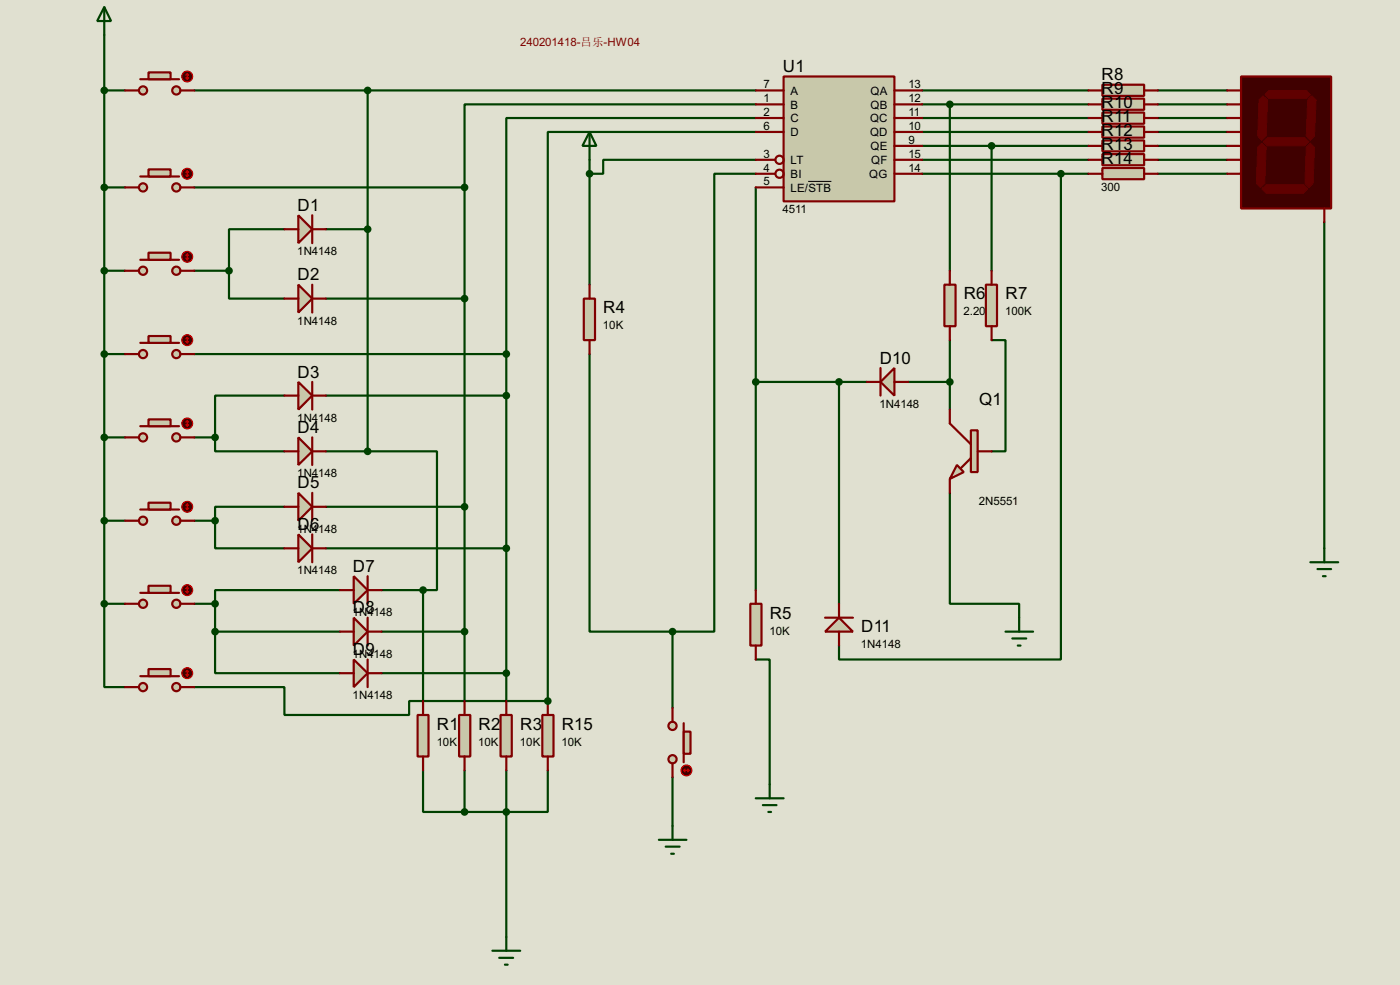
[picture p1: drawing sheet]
<svg xmlns="http://www.w3.org/2000/svg" width="256mm" height="180mm" viewBox="0 0 256 180" stroke-linecap="round" stroke-linejoin="round" font-family="sans-serif">
<path d="M0 0h256.5v180.3h-256.5z" fill="#e0e0d0"/>
<g fill="none" stroke="#004000" stroke-width=".4">
<path d="M19.1 6.4v104.1M19.1 16.6h3.8M35.6 16.6h102.9M19.1 34.3h3.8M19.1 49.6h3.8M35.6 49.6h6.4M42 49.6v5.1h10.1M52.1 42h-10.1v7.6M19.1 64.8h3.8M52.1 72.4h-12.7v7.7M19.1 95.3h3.8M19.1 80.1h3.8"/>
<path d="M35.6 95.3h3.8M35.6 80.1h3.8M39.4 80.1v2.5h12.7M39.4 95.3v5.1h12.7M52.1 92.8h-12.7v2.5M19.1 110.5v15.3h3.8M19.1 110.5h3.8M35.6 110.5h3.8M39.4 115.6v7.6h22.9M39.4 110.5v5.1M39.4 115.6h22.9M62.3 108h-22.9v2.5"/>
<path d="M35.6 125.8h16.5v5.1h22.9v-2.6h25.4"/>
</g>
<circle cx="100.4" cy="128.3" r=".2" fill="#004000"/>
<g fill="none" stroke="#004000" stroke-width=".4">
<path d="M19.1 1.3l1.3 2.6h-2.6zM19.1 1.3v5.1M67.4 16.6v66M138.5 19.1h-53.4v15.2M169 16.6h30.4M169 19.1h30.4M174 19.1v30.5M212.1 16.6h12.7M212.1 19.1h12.7M35.6 34.3h49.5M85.1 34.3v94M108 29.3v22.8"/>
<path d="M138.5 24.2h-38.1v104.1M138.5 21.6h-45.7v43.2M138.5 29.3h-28v2.5h-2.5M138.5 31.8h-7.6v83.8h-7.7M138.5 34.3v73.7M169 21.6h30.4M169 24.2h30.4M169 26.7h30.4M169 29.3h30.4M169 31.8h30.4M181.7 26.7v22.9M194.4 31.8v88.9h-40.7v-2.5"/>
<path d="M212.1 21.6h12.7M212.1 24.2h12.7M212.1 26.7h12.7M212.1 29.3h12.7M212.1 31.8h12.7M59.7 54.7h25.4M59.7 42h7.7M242.6 40.7v62.2M35.6 64.8h57.2M59.7 72.4h33.1M92.8 64.8v63.5M108 64.8v50.8h15.2"/>
<path d="M138.5 69.9h20.3M153.7 69.9v40.6M166.4 69.9h7.6M174 62.3v12.7M181.7 62.3h2.5v20.3h-2.5M59.7 82.6h7.7M59.7 92.8h25.4M67.4 82.6h12.7v25.4h-2.6M174 90.2v20.3h12.7v5.1M59.7 100.4h33.1M69.9 115.6h15.2M69.9 108h7.6"/>
<path d="M77.5 108v20.3M123.2 115.6v14M184.2 115.6h5.1M185.5 116.9h2.5M186.5 118.2h.5M240.1 102.9h5.1M241.4 104.2h2.5M242.4 105.5h.5M69.9 123.2h22.9M138.5 120.7h2.5v25.4M77.5 141v7.6h7.6M85.1 141v7.6"/>
<path d="M92.8 141v33M100.4 141v7.6h-15.3M120.7 153.7h5.1M122 155h2.5M123 156.3h.5M123.2 142.3v11.4M138.5 146.1h5.1M139.8 147.4h2.5M140.8 148.6h.5M90.2 174h5.1M91.5 175.3h2.5M92.5 176.6h.5"/>
</g>
<path d="M227.4 14h16.5v24.2h-16.5z" fill="#400000" stroke="#800000" stroke-width=".4"/>
<g fill="#600000" stroke="#600000" stroke-width=".18">
<path d="M232.5 16.6h6.8l.8 .7-.8 .8h-6.8l-.8-.8z" fill-rule="evenodd"/>
<path d="M239.6 18.3l.7-.7 .8 .7-.3 6.6-.7 .8-.8-.8z" fill-rule="evenodd"/>
<path d="M231.4 26l.8-.8h6.9l.7 .8-.7 .7h-6.9z" fill-rule="evenodd"/>
<path d="M230.7 18.3l.7-.7 .8 .7-.2 6.6-.8 .8-.8-.8z" fill-rule="evenodd"/>
<path d="M239.3 27l.8-.8 .7 .8-.2 6.6-.8 .7-.7-.7z" fill-rule="evenodd"/>
<path d="M231.2 34.6l.8-.8h6.8l.8 .8-.8 .8h-6.8z" fill-rule="evenodd"/>
<path d="M231.2 26.2l.8 .8-.3 6.6-.8 .7-.7-.7 .2-6.6z" fill-rule="evenodd"/>
</g>
<path d="M224.8 16.6h2.6M224.8 19.1h2.6M224.8 21.6h2.6M224.8 24.2h2.6M224.8 26.7h2.6M224.8 29.3h2.6M224.8 31.8h2.6M242.6 38.2v2.5" fill="none" stroke="#800000" stroke-width=".4"/>
<g fill="#c8c8aa" stroke="#800000" stroke-width=".4">
<circle cx="32.3" cy="16.6" r=".75"/>
<circle cx="26.2" cy="16.6" r=".75"/>
</g>
<path d="M25.7 14.5h7.1" fill="none" stroke="#800000" stroke-width=".4"/>
<path d="M27.2 13.3h4.1v1.2h-4.1z" fill="#c8c8aa" stroke="#800000" stroke-width=".4"/>
<path d="M22.9 16.6h2.6M33.1 16.6h2.5" fill="none" stroke="#800000" stroke-width=".4"/>
<circle cx="34.3" cy="14" r="1" fill="#400000" stroke="#f00" stroke-width=".2"/>
<path d="M34.1 14.3l.2 .2M34.3 13.5v1M34.3 13.5l-.2 .3M34.3 13.5l.3 .3M34.6 14.3l-.3 .2" fill="none" stroke="#f00" stroke-width=".2"/>
<g fill="#c8c8aa" stroke="#800000" stroke-width=".4">
<circle cx="32.3" cy="34.3" r=".75"/>
<circle cx="26.2" cy="34.3" r=".75"/>
</g>
<path d="M25.7 32.3h7.1" fill="none" stroke="#800000" stroke-width=".4"/>
<path d="M27.2 31h4.1v1.3h-4.1z" fill="#c8c8aa" stroke="#800000" stroke-width=".4"/>
<path d="M22.9 34.3h2.6M33.1 34.3h2.5" fill="none" stroke="#800000" stroke-width=".4"/>
<circle cx="34.3" cy="31.8" r="1" fill="#400000" stroke="#f00" stroke-width=".2"/>
<path d="M34.1 32.1l.2 .2M34.3 31.3v1M34.3 31.3l-.2 .3M34.3 31.3l.3 .3M34.6 32.1l-.3 .2" fill="none" stroke="#f00" stroke-width=".2"/>
<g fill="#c8c8aa" stroke="#800000" stroke-width=".4">
<circle cx="32.3" cy="49.6" r=".75"/>
<circle cx="26.2" cy="49.6" r=".75"/>
</g>
<path d="M25.7 47.6h7.1" fill="none" stroke="#800000" stroke-width=".4"/>
<path d="M27.2 46.3h4.1v1.3h-4.1z" fill="#c8c8aa" stroke="#800000" stroke-width=".4"/>
<path d="M22.9 49.6h2.6M33.1 49.6h2.5" fill="none" stroke="#800000" stroke-width=".4"/>
<circle cx="34.3" cy="47" r="1" fill="#400000" stroke="#f00" stroke-width=".2"/>
<path d="M34.1 47.3l.2 .3M34.3 46.5v1.1M34.3 46.5l-.2 .3M34.3 46.5l.3 .3M34.6 47.3l-.3 .3" fill="none" stroke="#f00" stroke-width=".2"/>
<g fill="#c8c8aa" stroke="#800000" stroke-width=".4">
<circle cx="32.3" cy="64.8" r=".75"/>
<circle cx="26.2" cy="64.8" r=".75"/>
</g>
<path d="M25.7 62.8h7.1" fill="none" stroke="#800000" stroke-width=".4"/>
<path d="M27.2 61.5h4.1v1.3h-4.1z" fill="#c8c8aa" stroke="#800000" stroke-width=".4"/>
<path d="M22.9 64.8h2.6M33.1 64.8h2.5" fill="none" stroke="#800000" stroke-width=".4"/>
<circle cx="34.3" cy="62.3" r="1" fill="#400000" stroke="#f00" stroke-width=".2"/>
<path d="M34.1 62.5l.2 .3M34.3 61.8v1M34.3 61.8l-.2 .2M34.3 61.8l.3 .2M34.6 62.5l-.3 .3" fill="none" stroke="#f00" stroke-width=".2"/>
<g fill="#c8c8aa" stroke="#800000" stroke-width=".4">
<circle cx="32.3" cy="80.1" r=".75"/>
<circle cx="26.2" cy="80.1" r=".75"/>
</g>
<path d="M25.7 78h7.1" fill="none" stroke="#800000" stroke-width=".4"/>
<path d="M27.2 76.8h4.1v1.2h-4.1z" fill="#c8c8aa" stroke="#800000" stroke-width=".4"/>
<path d="M22.9 80.1h2.6M33.1 80.1h2.5" fill="none" stroke="#800000" stroke-width=".4"/>
<circle cx="34.3" cy="77.5" r="1" fill="#400000" stroke="#f00" stroke-width=".2"/>
<path d="M34.1 77.8l.2 .2M34.3 77v1M34.3 77l-.2 .3M34.3 77l.3 .3M34.6 77.8l-.3 .2" fill="none" stroke="#f00" stroke-width=".2"/>
<g fill="#c8c8aa" stroke="#800000" stroke-width=".4">
<circle cx="32.3" cy="95.3" r=".75"/>
<circle cx="26.2" cy="95.3" r=".75"/>
</g>
<path d="M25.7 93.3h7.1" fill="none" stroke="#800000" stroke-width=".4"/>
<path d="M27.2 92h4.1v1.3h-4.1z" fill="#c8c8aa" stroke="#800000" stroke-width=".4"/>
<path d="M22.9 95.3h2.6M33.1 95.3h2.5" fill="none" stroke="#800000" stroke-width=".4"/>
<circle cx="34.3" cy="92.8" r="1" fill="#400000" stroke="#f00" stroke-width=".2"/>
<path d="M34.1 93l.2 .3M34.3 92.3v1M34.3 92.3l-.2 .2M34.3 92.3l.3 .2M34.6 93l-.3 .3" fill="none" stroke="#f00" stroke-width=".2"/>
<g fill="#c8c8aa" stroke="#800000" stroke-width=".4">
<circle cx="32.3" cy="110.5" r=".75"/>
<circle cx="26.2" cy="110.5" r=".75"/>
</g>
<path d="M25.7 108.5h7.1" fill="none" stroke="#800000" stroke-width=".4"/>
<path d="M27.2 107.2h4.1v1.3h-4.1z" fill="#c8c8aa" stroke="#800000" stroke-width=".4"/>
<path d="M22.9 110.5h2.6M33.1 110.5h2.5" fill="none" stroke="#800000" stroke-width=".4"/>
<circle cx="34.3" cy="108" r="1" fill="#400000" stroke="#f00" stroke-width=".2"/>
<path d="M34.1 108.3l.2 .2M34.3 107.5v1M34.3 107.5l-.2 .3M34.3 107.5l.3 .3M34.6 108.3l-.3 .2" fill="none" stroke="#f00" stroke-width=".2"/>
<g fill="#c8c8aa" stroke="#800000" stroke-width=".4">
<circle cx="32.3" cy="125.8" r=".75"/>
<circle cx="26.2" cy="125.8" r=".75"/>
</g>
<path d="M25.7 123.8h7.1" fill="none" stroke="#800000" stroke-width=".4"/>
<path d="M27.2 122.5h4.1v1.3h-4.1z" fill="#c8c8aa" stroke="#800000" stroke-width=".4"/>
<path d="M22.9 125.8h2.6M33.1 125.8h2.5" fill="none" stroke="#800000" stroke-width=".4"/>
<circle cx="34.3" cy="123.2" r="1" fill="#400000" stroke="#f00" stroke-width=".2"/>
<path d="M34.1 123.5l.2 .3M34.3 122.7v1.1M34.3 122.7l-.2 .3M34.3 122.7l.3 .3M34.6 123.5l-.3 .3" fill="none" stroke="#f00" stroke-width=".2"/>
<path d="M54.7 39.4l2.5 2.6-2.5 2.5z" fill="#c8c8aa" stroke="#800000" stroke-width=".4"/>
<path d="M57.2 39.4v5.1M52.1 42h2.6M57.2 42h2.5" fill="none" stroke="#800000" stroke-width=".4"/>
<path d="M54.7 52.1l2.5 2.6-2.5 2.5z" fill="#c8c8aa" stroke="#800000" stroke-width=".4"/>
<path d="M52.1 54.7h2.6M57.2 52.1v5.1M57.2 54.7h2.5" fill="none" stroke="#800000" stroke-width=".4"/>
<path d="M54.7 69.9l2.5 2.5-2.5 2.6z" fill="#c8c8aa" stroke="#800000" stroke-width=".4"/>
<path d="M52.1 72.4h2.6M57.2 69.9v5.1M57.2 72.4h2.5" fill="none" stroke="#800000" stroke-width=".4"/>
<path d="M54.7 80.1l2.5 2.5-2.5 2.5z" fill="#c8c8aa" stroke="#800000" stroke-width=".4"/>
<path d="M52.1 82.6h2.6M57.2 80.1v5M57.2 82.6h2.5" fill="none" stroke="#800000" stroke-width=".4"/>
<path d="M54.7 90.2l2.5 2.6-2.5 2.5z" fill="#c8c8aa" stroke="#800000" stroke-width=".4"/>
<path d="M52.1 92.8h2.6M57.2 90.2v5.1M57.2 92.8h2.5" fill="none" stroke="#800000" stroke-width=".4"/>
<path d="M54.7 97.8l2.5 2.6-2.5 2.5z" fill="#c8c8aa" stroke="#800000" stroke-width=".4"/>
<path d="M57.2 97.8v5.1M52.1 100.4h2.6M57.2 100.4h2.5" fill="none" stroke="#800000" stroke-width=".4"/>
<path d="M64.8 105.5l2.6 2.5-2.6 2.5z" fill="#c8c8aa" stroke="#800000" stroke-width=".4"/>
<path d="M62.3 108h2.5M67.4 105.5v5M67.4 108h2.5" fill="none" stroke="#800000" stroke-width=".4"/>
<path d="M64.8 113.1l2.6 2.5-2.6 2.6z" fill="#c8c8aa" stroke="#800000" stroke-width=".4"/>
<path d="M62.3 115.6h2.5M67.4 113.1v5.1M67.4 115.6h2.5" fill="none" stroke="#800000" stroke-width=".4"/>
<path d="M64.8 120.7l2.6 2.5-2.6 2.6z" fill="#c8c8aa" stroke="#800000" stroke-width=".4"/>
<path d="M62.3 123.2h2.5M67.4 120.7v5.1M67.4 123.2h2.5" fill="none" stroke="#800000" stroke-width=".4"/>
<path d="M76.5 130.9h2v7.6h-2z" fill="#c8c8aa" stroke="#800000" stroke-width=".4"/>
<path d="M77.5 128.3v2.6M77.5 138.5v2.5" fill="none" stroke="#800000" stroke-width=".4"/>
<path d="M91.7 130.9h2.1v7.6h-2.1z" fill="#c8c8aa" stroke="#800000" stroke-width=".4"/>
<path d="M92.8 128.3v2.6M92.8 138.5v2.5" fill="none" stroke="#800000" stroke-width=".4"/>
<path d="M107 54.7h2v7.6h-2z" fill="#c8c8aa" stroke="#800000" stroke-width=".4"/>
<path d="M108 52.1v2.6M108 62.3v2.5" fill="none" stroke="#800000" stroke-width=".4"/>
<path d="M137.5 110.5h2v7.7h-2z" fill="#c8c8aa" stroke="#800000" stroke-width=".4"/>
<path d="M138.5 108v2.5M138.5 118.2v2.5" fill="none" stroke="#800000" stroke-width=".4"/>
<path d="M173 52.1h2.1v7.6h-2.1z" fill="#c8c8aa" stroke="#800000" stroke-width=".4"/>
<path d="M174 49.6v2.5M174 59.7v2.6" fill="none" stroke="#800000" stroke-width=".4"/>
<path d="M180.6 52.1h2.1v7.6h-2.1z" fill="#c8c8aa" stroke="#800000" stroke-width=".4"/>
<path d="M181.7 49.6v2.5M181.7 59.7v2.6" fill="none" stroke="#800000" stroke-width=".4"/>
<path d="M84.1 130.9h2.1v7.6h-2.1z" fill="#c8c8aa" stroke="#800000" stroke-width=".4"/>
<path d="M85.1 128.3v2.6M85.1 138.5v2.5" fill="none" stroke="#800000" stroke-width=".4"/>
<path d="M202 15.5h7.6v2.1h-7.6z" fill="#c8c8aa" stroke="#800000" stroke-width=".4"/>
<path d="M199.4 16.6h2.6M209.6 16.6h2.5" fill="none" stroke="#800000" stroke-width=".4"/>
<path d="M202 18.1h7.6v2h-7.6z" fill="#c8c8aa" stroke="#800000" stroke-width=".4"/>
<path d="M199.4 19.1h2.6M209.6 19.1h2.5" fill="none" stroke="#800000" stroke-width=".4"/>
<path d="M202 20.6h7.6v2.1h-7.6z" fill="#c8c8aa" stroke="#800000" stroke-width=".4"/>
<path d="M199.4 21.6h2.6M209.6 21.6h2.5" fill="none" stroke="#800000" stroke-width=".4"/>
<path d="M202 23.2h7.6v2h-7.6z" fill="#c8c8aa" stroke="#800000" stroke-width=".4"/>
<path d="M199.4 24.2h2.6M209.6 24.2h2.5" fill="none" stroke="#800000" stroke-width=".4"/>
<path d="M202 25.7h7.6v2h-7.6z" fill="#c8c8aa" stroke="#800000" stroke-width=".4"/>
<path d="M199.4 26.7h2.6M209.6 26.7h2.5" fill="none" stroke="#800000" stroke-width=".4"/>
<path d="M202 28.2h7.6v2.1h-7.6z" fill="#c8c8aa" stroke="#800000" stroke-width=".4"/>
<path d="M199.4 29.3h2.6M209.6 29.3h2.5" fill="none" stroke="#800000" stroke-width=".4"/>
<path d="M202 30.8h7.6v2h-7.6z" fill="#c8c8aa" stroke="#800000" stroke-width=".4"/>
<path d="M199.4 31.8h2.6M209.6 31.8h2.5" fill="none" stroke="#800000" stroke-width=".4"/>
<g fill="#c8c8aa" stroke="#800000" stroke-width=".4">
<circle cx="123.2" cy="139" r=".75"/>
<circle cx="123.2" cy="132.9" r=".75"/>
</g>
<path d="M125.3 132.4v7.1" fill="none" stroke="#800000" stroke-width=".4"/>
<path d="M125.3 133.9h1.2v4.1h-1.2z" fill="#c8c8aa" stroke="#800000" stroke-width=".4"/>
<path d="M123.2 129.6v2.5M123.2 139.8v2.5" fill="none" stroke="#800000" stroke-width=".4"/>
<circle cx="125.7" cy="141" r="1" fill="#400000" stroke="#f00" stroke-width=".2"/>
<path d="M125.3 141h1M125.3 141l.2 .3M125.5 140.8l-.2 .2M126 140.8l.3 .2M126.3 141l-.3 .3" fill="none" stroke="#f00" stroke-width=".2"/>
<path d="M143.6 14h20.3v22.9h-20.3z" fill="#c8c8aa" stroke="#800000" stroke-width=".4"/>
<g fill="none" stroke="#800000" stroke-width=".4">
<path d="M138.5 16.6h5.1M138.5 19.1h5.1M163.9 16.6h5.1M163.9 19.1h5.1M138.5 21.6h5.1M138.5 24.2h5.1M138.5 29.3h3.5M138.5 31.8h3.5M138.5 34.3h5.1M163.9 21.6h5.1M163.9 24.2h5.1M163.9 29.3h5.1"/>
<path d="M163.9 31.8h5.1M163.9 26.7h5.1"/>
<circle cx="142.8" cy="31.8" r=".75"/>
<circle cx="142.8" cy="29.3" r=".75"/>
</g>
<path d="M148.1 33.2h4.2" fill="none" stroke="#000" stroke-width=".18"/>
<g fill="#004000" stroke="#004000" stroke-width=".4">
<circle cx="19.1" cy="16.6" r=".5"/>
<circle cx="19.1" cy="110.5" r=".5"/>
<circle cx="19.1" cy="95.3" r=".5"/>
<circle cx="19.1" cy="80.1" r=".5"/>
<circle cx="19.1" cy="64.8" r=".5"/>
<circle cx="19.1" cy="49.6" r=".5"/>
<circle cx="19.1" cy="34.3" r=".5"/>
<circle cx="41.9" cy="49.6" r=".5"/>
<circle cx="39.4" cy="80.1" r=".5"/>
<circle cx="39.4" cy="95.3" r=".5"/>
<circle cx="39.4" cy="110.5" r=".5"/>
<circle cx="39.4" cy="115.6" r=".5"/>
</g>
<path d="M99.4 130.9h2v7.6h-2z" fill="#c8c8aa" stroke="#800000" stroke-width=".4"/>
<path d="M100.4 128.3v2.6M100.4 138.5v2.5" fill="none" stroke="#800000" stroke-width=".4"/>
<g fill="#004000" stroke="#004000" stroke-width=".4">
<circle cx="67.3" cy="16.6" r=".5"/>
<circle cx="100.3" cy="128.3" r=".5"/>
<circle cx="85.1" cy="54.7" r=".5"/>
<circle cx="85.1" cy="34.3" r=".5"/>
<circle cx="92.7" cy="72.4" r=".5"/>
<circle cx="92.7" cy="148.6" r=".5"/>
<circle cx="85.1" cy="148.6" r=".5"/>
<circle cx="92.7" cy="123.2" r=".5"/>
<circle cx="85.1" cy="115.6" r=".5"/>
<circle cx="77.5" cy="108" r=".5"/>
<circle cx="67.3" cy="42" r=".5"/>
<circle cx="67.3" cy="82.6" r=".5"/>
<circle cx="92.7" cy="100.4" r=".5"/>
<circle cx="85.1" cy="92.8" r=".5"/>
<circle cx="92.7" cy="64.8" r=".5"/>
<circle cx="108" cy="31.8" r=".5"/>
<circle cx="123.2" cy="115.6" r=".5"/>
</g>
<path d="M108 24.2l1.3 2.5h-2.6zM108 24.2v5.1" fill="none" stroke="#004000" stroke-width=".4"/>
<path d="M175.3 85.1l1.3 1.3-2.6 1.3z" fill="#c8c8aa" stroke="#800000" stroke-width=".4"/>
<path d="M177.9 78.8h1.2v7.6h-1.2z" fill="#c8c8aa" stroke="#800000" stroke-width=".4"/>
<path d="M174 75v2.5l3.9 3.8M174 87.7v2.5M177.9 83.9l-1.8 1.8M179.1 82.6h2.6" fill="none" stroke="#800000" stroke-width=".4"/>
<g fill="#004000" stroke="#004000" stroke-width=".4">
<circle cx="174" cy="19.1" r=".5"/>
<circle cx="181.6" cy="26.7" r=".5"/>
</g>
<path d="M161.3 69.9l2.6-2.5v5z" fill="#c8c8aa" stroke="#800000" stroke-width=".4"/>
<path d="M158.8 69.9h2.5M161.3 67.4v5M163.9 69.9h2.5" fill="none" stroke="#800000" stroke-width=".4"/>
<path d="M151.2 115.6l2.5-2.5 2.6 2.5z" fill="#c8c8aa" stroke="#800000" stroke-width=".4"/>
<path d="M151.2 113.1h5.1M153.7 110.5v2.6M153.7 115.6v2.6" fill="none" stroke="#800000" stroke-width=".4"/>
<g fill="#004000" stroke="#004000" stroke-width=".4">
<circle cx="153.7" cy="69.9" r=".5"/>
<circle cx="138.4" cy="69.9" r=".5"/>
<circle cx="174" cy="69.9" r=".5"/>
<circle cx="194.3" cy="31.8" r=".5"/>
</g>
<g font-size="3.5">
<text x="143.4" y="13.2">U1</text>
<text x="201.8" y="14.7">R8</text>
<text x="201.8" y="17.3">R9</text>
<text x="201.8" y="19.8">R10</text>
<text x="201.8" y="22.4">R11</text>
<text x="201.8" y="24.9">R12</text>
<text x="201.8" y="27.4">R13</text>
<text x="201.8" y="30">R14</text>
<text x="54.5" y="38.6">D1</text>
<text x="54.5" y="51.3">D2</text>
<text x="110.5" y="57.4">R4</text>
<text x="176.6" y="54.8">R6</text>
<text x="184.2" y="54.8">R7</text>
<text x="54.5" y="69.1">D3</text>
<text x="161.2" y="66.6">D10</text>
<text x="179.4" y="74.1">Q1</text>
<text x="54.5" y="79.3">D4</text>
<text x="54.5" y="89.4">D5</text>
<text x="54.5" y="97">D6</text>
<text x="64.7" y="104.7">D7</text>
<text x="64.7" y="112.3">D8</text>
<text x="141" y="113.2">R5</text>
<text x="64.7" y="119.9">D9</text>
<text x="157.8" y="115.8">D11</text>
<text x="80.1" y="133.6">R1</text>
<text x="87.7" y="133.6">R2</text>
<text x="95.3" y="133.6">R3</text>
<text x="102.9" y="133.6">R15</text>
</g>
<text font-size="2.4" fill="#800000" x="95.3" y="8.4">240201418-吕乐-HW04</text>
<g font-size="2.4">
<text x="139.9" y="16.2">7</text>
<text x="144.8" y="17.3">A</text>
<text x="159.5" y="17.3">QA</text>
<text x="166.4" y="16.2">13</text>
<text x="139.9" y="18.7">1</text>
<text x="139.9" y="21.2">2</text>
<text x="139.9" y="23.8">6</text>
<text x="144.8" y="19.9">B</text>
<text x="144.8" y="22.4">C</text>
<text x="159.4" y="22.4">QC</text>
<text x="159.5" y="19.9">QB</text>
<text x="166.4" y="18.7">12</text>
<text x="166.4" y="21.2">11</text>
<text x="166.4" y="23.8">10</text>
<text x="201.8" y="19.8">300</text>
<text x="201.8" y="22.3">300</text>
<text x="139.9" y="28.9">3</text>
<text x="144.8" y="25">D</text>
<text x="159.4" y="25">QD</text>
<text x="159.5" y="27.5">QE</text>
<text x="166.4" y="26.3">9</text>
<text x="166.4" y="28.9">15</text>
<text x="201.8" y="24.9">300</text>
<text x="201.8" y="27.4">300</text>
<text x="201.8" y="29.9">300</text>
<text x="139.9" y="31.4">4</text>
<text x="139.9" y="33.9">5</text>
<text x="144.8" y="30">LT</text>
<text x="144.8" y="32.6">BI</text>
<text x="144.8" y="35.1">LE/STB</text>
<text x="159.2" y="32.6">QG</text>
<text x="159.6" y="30">QF</text>
<text x="166.4" y="31.4">14</text>
<text x="201.8" y="32.5">300</text>
<text x="201.8" y="35">300</text>
<text x="143.4" y="39.1">4511</text>
<text x="54.5" y="46.7">1N4148</text>
<text x="54.5" y="59.4">1N4148</text>
<text x="176.5" y="57.7">2.20K</text>
<text x="184.1" y="57.7">100K</text>
<text x="110.5" y="60.3">10K</text>
<text x="54.5" y="77.2">1N4148</text>
<text x="161.1" y="74.6">1N4148</text>
<text x="54.5" y="87.3">1N4148</text>
<text x="179.3" y="92.4">2N5551</text>
<text x="54.5" y="97.5">1N4148</text>
<text x="54.5" y="105.1">1N4148</text>
<text x="64.6" y="112.7">1N4148</text>
<text x="141" y="116.2">10K</text>
<text x="157.7" y="118.7">1N4148</text>
<text x="64.6" y="120.4">1N4148</text>
<text x="64.6" y="128">1N4148</text>
<text x="80" y="136.5">10K</text>
<text x="87.6" y="136.5">10K</text>
<text x="95.2" y="136.5">10K</text>
<text x="102.9" y="136.5">10K</text>
</g>
</svg>
